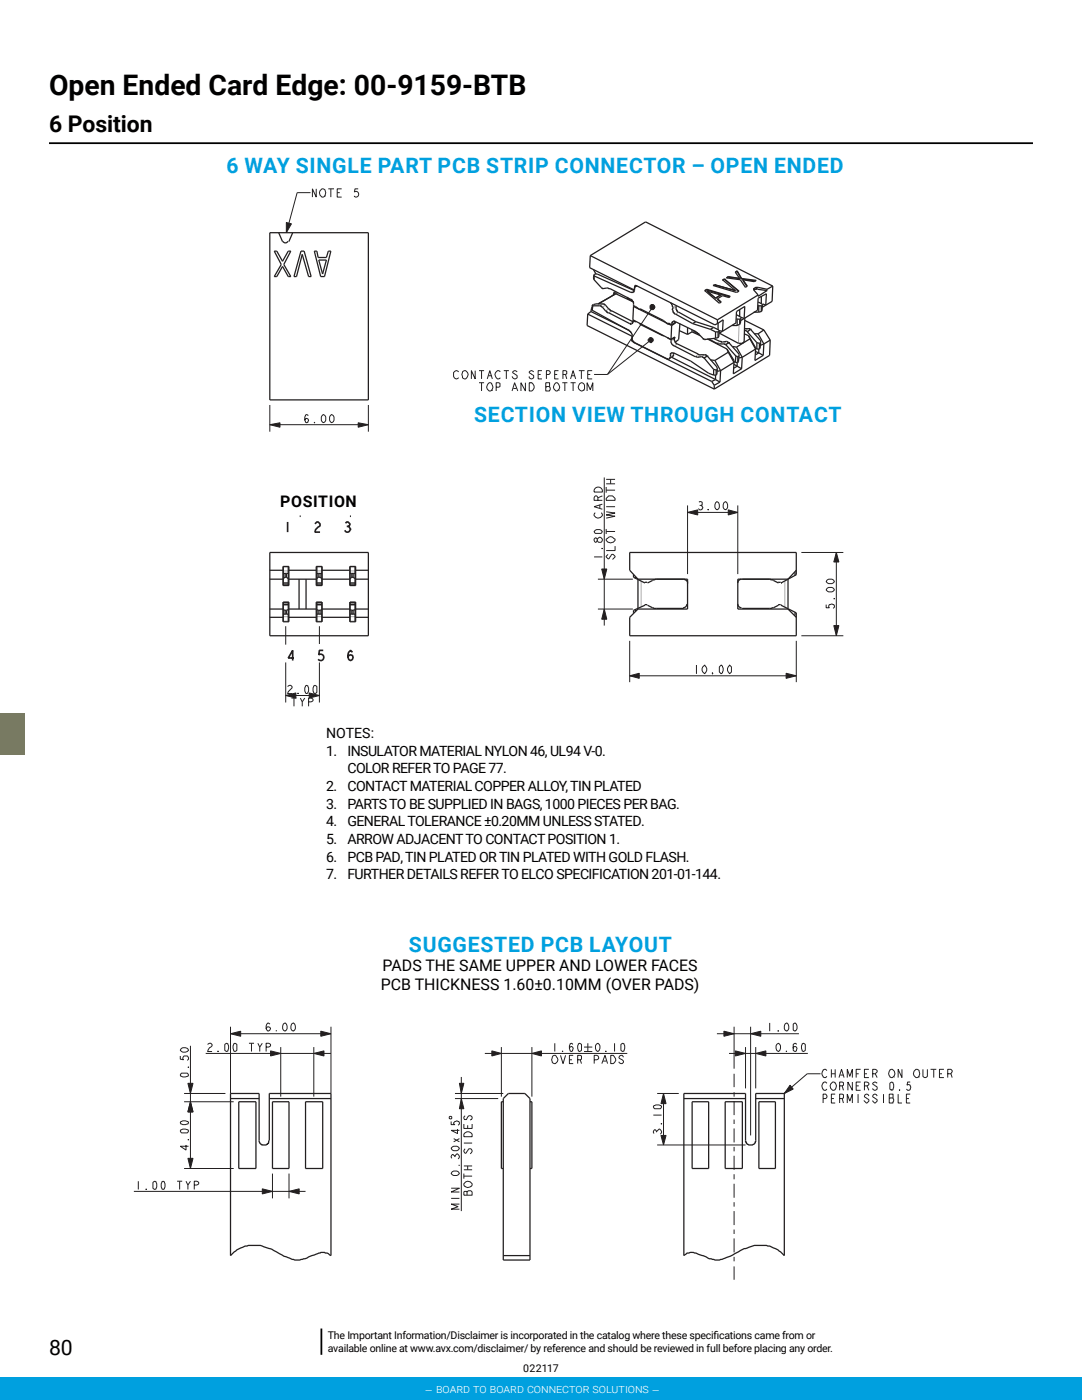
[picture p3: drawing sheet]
<svg xmlns="http://www.w3.org/2000/svg" width="216mm" height="279mm" viewBox="0 0 216 279" stroke-linecap="round" stroke-linejoin="round" font-family="sans-serif">
<path d="M9.8 28.6h196.3" fill="none" stroke="#000" stroke-width=".35"/>
<path d="M-.1 142.3h5v8.3h-5z" fill="#787a60"/>
<path d="M139 132.7v1.8M140.4 133l.2-.3a1.15 1.15 0 0 1 0 1.8 .96 .96 0 0 1-.2-1.5zM142.1 134.2l.2 .3h-.2zM143.5 133.1l.4-.4 .4 .6v.6l-.4 .6-.4-.4zM145.6 132.7l.3 .4v1l-.3 .4a1.15 1.15 0 0 1 0-1.8z" fill="none" stroke="#231f20" stroke-width=".2"/>
<path d="M156.9 134.4l2 .5-2 .5z" fill="#231f20"/>
<path d="M156.9 134.4l2 .5-2 .5z" fill="none" stroke="#231f20" stroke-width=".2"/>
<path d="M125.6 134.9l2-.5v1z" fill="#231f20"/>
<path d="M61.4 83l-.2-.3-.3 .2-.1 .3 .1 1 .3 .2a.48 .48 0 0 0 .3-.5 .48 .48 0 0 0-.3-.4l-.4 .4M62.7 84.2l.1 .2zM64.5 82.7l.5 .5v.7l-.5 .5-.4-.5v-.7zM66 82.9l.1-.2 .3 .2 .3 .3v.7l-.6 .5-.3-.5v-.7zM125.6 134.9l2-.5v1z" fill="none" stroke="#231f20" stroke-width=".2"/>
<path d="M53.8 84.8l2.1-.4v.9z" fill="#231f20"/>
<path d="M53.8 84.8l2.1-.4v.9z" fill="none" stroke="#231f20" stroke-width=".2"/>
<path d="M71.5 84.4l2 .4-2 .5z" fill="#231f20"/>
<path d="M71.5 84.4l2 .4-2 .5zM57.4 137a.51 .51 0 0 1 .9 0v.3l-.8 .7-.1 .4h.9M58.2 139.3h1M58.7 139.3v1.7M59.4 138.3l.1 .1zM59.9 139.3l.4 .8v.9M60.8 139.3l-.5 .8M60.9 136.9l.3-.1 .2 .1 .2 .4-.2 1-.2 .1-.3-.1-.1-.4zM62.6 136.9l.2-.1 .4 .2v1.2l-.4 .2-.2-.1-.1-.4zM61.6 140.1l.7-.2 .2-.3-.4-.3h-.5v1.7" fill="none" stroke="#231f20" stroke-width=".2"/>
<path d="M57 138.8l2-.5v1z" fill="#231f20"/>
<path d="M57 138.8l2-.5v1z" fill="none" stroke="#231f20" stroke-width=".2"/>
<path d="M61.7 138.3l2 .5-2 .5z" fill="#231f20"/>
<path d="M139.5 100.2l.1-.1 .5 .1v.5l-.2 .2 .2 .1a.46 .46 0 0 1-.1 .6 .46 .46 0 0 1-.6-.1M139.6 100.9h.3M141.3 101.6l.1 .2zM142.8 100.4l.2-.3 .3 .1a.9 .9 0 0 1-.3 1.6 1 1 0 0 1-.2-1.4zM144.4 100.4l.4-.3a1.05 1.05 0 0 1 0 1.7l-.2-.2a.96 .96 0 0 1-.2-1.2zM61.7 138.3l2 .5-2 .5z" fill="none" stroke="#231f20" stroke-width=".2"/>
<path d="M137.2 102.3l2-.5v1z" fill="#231f20"/>
<path d="M137.2 102.3l2-.5v1z" fill="none" stroke="#231f20" stroke-width=".2"/>
<path d="M145.3 101.8l1.9 .5-1.9 .5z" fill="#231f20"/>
<g fill="none" stroke="#231f20" stroke-width=".2">
<path d="M118.7 97.5a.84 .84 0 0 1 1-.2 .84 .84 0 0 1 .5 .9h-1.7zM119.3 99.9l-.1-.8-.4-.1-.3 .3v.6h1.7M120.2 99l-.9 .3M121 97.2v1.1M121 97.8h1.7M121 96.6h1.7M121 95.7h1.7M121.5 99h.7l.5 .5v.4h-1.7v-.4zM121.8 95.7v.9M118.5 111.1h1.7M118.7 105.9l.4-.2h.6l.5 .4-.3 .4h-1.1l-.3-.4zM118.8 102.4h-.1l-.2 .5a.92 .92 0 0 0 .9 .5 .92 .92 0 0 0 .8-.5v-.3l-.3-.2"/>
<path d="M119.2 107.6l-.3-.3-.2 .2a.49 .49 0 0 0 .1 .7l.4-.4M119.7 100.7v.7M120.1 109.5l.1-.1zM120.2 100.6l-1.7 .5 1.7 .5M121 107.6a1.1 1.1 0 0 1 1.2-.4l.5 .4a.9 .9 0 0 1-.9 .8 .9 .9 0 0 1-.8-.8zM121 102.1l1.7 .3-1.7 .4 1.7 .2-1.7 .4M121 105.6v1M121 106.1h1.7M121 101.1h1.7M121.3 110.6l-.3 .4 .3 .5 .3-.1 .5-.8h.2l.4 .4-.5 .7M122.7 109v.9h-1.7M145.3 101.8l1.9 .5-1.9 .5z"/>
<circle cx="119.7" cy="107.8" r=".52"/>
</g>
<path d="M120.6 121.5l.5 2.1h-1z" fill="#231f20"/>
<path d="M120.6 121.5l.5 2.1h-1z" fill="none" stroke="#231f20" stroke-width=".2"/>
<path d="M120.1 113.6h1l-.5 2z" fill="#231f20"/>
<path d="M120.1 113.6h1l-.5 2zM165 117.5l.4-.3h.6l.5 .5-.5 .4h-.6l-.5-.4zM165.1 115.7l.9-.1 .5 .5-.5 .4h-.6l-.5-.4zM166.4 119.5l.1-.1zM164.9 120.7v.6h.6l-.1-.4a.74 .74 0 0 1 1-.2l.1 .5-.3 .2" fill="none" stroke="#231f20" stroke-width=".2"/>
<path d="M166.4 124.8h1l-.5 2.1z" fill="#231f20"/>
<path d="M166.4 124.8h1l-.5 2.1z" fill="none" stroke="#231f20" stroke-width=".2"/>
<path d="M166.9 110.3l.5 1.9h-1z" fill="#231f20"/>
<path d="M166.9 110.3l.5 1.9h-1z" fill="none" stroke="#231f20" stroke-width=".2"/>
<path d="M57.4 104.2v2M62.8 104.5l.4-.3h.3l.4 .3-.2 .6a1.62 1.62 0 0 0-.9 1.1h1.1M68.9 104.4l.3-.2h.2l.4 .3-.1 .4-.3 .2a.55 .55 0 0 1 .3 .8 .55 .55 0 0 1-.9-.1M69.2 105.1h.2M58.7 131.3h-1.2l.9-1.5v2M64.5 129.8h-.8l-.1 .9 .3-.1h.4a.65 .65 0 0 1 .3 .7 .65 .65 0 0 1-.6 .5l-.5-.2M70.3 130.2l-.3-.4a1.23 1.23 0 0 0 0 2l.3-.2 .2-.4-.2-.4-.3-.1-.4 .1-.2 .4" fill="none" stroke="#231f20" stroke-width=".33"/>
<path d="M57.1 44.4l1.1 .3-1.1 1.7z" fill="#231f20"/>
<g fill="none" stroke="#231f20" stroke-width=".2">
<path d="M62 38.4h-2.7l-2.2 8M63.1 37.7v1.6l-.8-1.6v1.6M63.9 38.1l.2-.3a.49 .49 0 0 1 .8 .1l.1 .5-.1 .7a.56 .56 0 0 1-.6 .3 .56 .56 0 0 1-.4-.4l-.2-.6zM64.7 39.1h.1M65.5 37.7h1.2M66 37.7v1.6M67.3 38.4h.5M68.2 37.7h-.9v1.6h.9M71.5 37.7h-.7l-.1 .6 .3-.1a.58 .58 0 0 1 .6 .4 .58 .58 0 0 1-.3 .7h-.3l-.3-.2M57.1 44.4l1.1 .3-1.1 1.7zM91.5 74.2a.57 .57 0 0 0-.5-.2 .57 .57 0 0 0-.5 .4l.1 1a.51 .51 0 0 0 .9 0M92.3 74.2a.56 .56 0 0 1 .5-.2 .56 .56 0 0 1 .5 .4 .91 .91 0 0 1-.6 1.2l-.4-.2-.1-.7z"/>
<path d="M94.8 74v1.6l-.7-1.6v1.6M95.6 74h1M95.6 76.4h1M96.1 74v1.6M96.1 76.4v1.6M97.2 75.6l.5-1.6 .5 1.6M97.4 76.6l.2-.2h.3a.87 .87 0 0 1 .5 .9 .87 .87 0 0 1-.8 .7 .9 .9 0 0 1-.2-1.4zM97.5 75h.6M98.1 77.9h.1M99 77.3l.8-.2v-.6l-.8-.1v1.6M99.8 74.2l-.3-.2a.83 .83 0 0 0-.8 .8 .83 .83 0 0 0 .8 .8l.3-.2M100.5 74h1"/>
<path d="M101 74v1.6M102.2 78l.5-1.6 .6 1.6M102.4 77.5h.7M103.2 74.2l-.1-.1a.49 .49 0 0 0-.8 .1l.4 .4a.68 .68 0 0 1 .5 .8 .55 .55 0 0 1-.6 .2 .55 .55 0 0 1-.4-.5M104.8 76.4v1.6l-.8-1.6v1.6M105.6 76.4a.84 .84 0 0 1 1 .8 .84 .84 0 0 1-1 .8zM105.9 76.4h.1M106.5 74.2a.51 .51 0 0 0-.9 0l.4 .4a.68 .68 0 0 1 .5 .8 .51 .51 0 0 1-.9 0v-.3M107.4 74.7h.5M108.1 74h-.7v1.6h.7M108.9 76.4h.8v.9l.1 .1-.1 .6h-.8zM108.9 77.3h.1"/>
<path d="M108.9 77.1h.8M109 74.7h.5l.2-.2 .1-.1-.3-.4h-.5v1.6M110.7 76.6l.2-.2a.83 .83 0 0 1 .8 .8 .83 .83 0 0 1-.8 .8l-.1-.1a.81 .81 0 0 1-.1-1.3zM110.7 74.7h.5M111.4 74h-.7v1.6h.7M111.4 77.9h.1M112.2 76.4h1M112.3 74.7l.8-.1v-.5l-.8-.1v1.6M112.7 76.4v1.6M112.8 74.7l.3 .9M113.8 75.6l.6-1.6 .5 1.6M113.8 76.4h1.1"/>
<path d="M114.1 75h.6M114.4 76.4v1.6M115.5 74h1.1M115.6 76.6l.4-.2 .5 .2 .1 .3v.8l-.1 .1a.57 .57 0 0 1-.5 .2 .57 .57 0 0 1-.5-.3l-.1-.4zM116 74v1.6M116.4 77.9h.1M117.1 78v-1.6l.7 1.4 .5-1.4v1.6M117.3 74.7h.5M118.2 74h-.9v1.6h.9M118.5 74.7h2.7M129.8 67.9l-8.6 6.8M130.2 61.3l-9 13.4"/>
<path d="M53.8 84.8h19.7M53.8 80.8v5.4M73.5 80.8v5.4M120.6 95.3v29.5M119.3 115.6h7M137.2 102.3h10M137.2 100.9v13.7M147.2 100.9v13.7M159.9 110.3h8.4M166.9 110.3v16.6M57 138.8h6.7M57 125v3.7"/>
<path d="M57 132.2v8M63.7 125v3.5M63.7 132.2v8M119.3 121.5h7M125.6 134.9h33.3M125.6 127.9v8.2M158.9 127.9v8.2M159.9 126.9h8.4"/>
</g>
<g fill="none" stroke="#a8aaad" stroke-width=".2">
<path d="M125.1 59.4h.1M125.9 59.8l-.1 .1M126.5 58l-.6 .4M126.9 57l-.2 .1M151.3 57.4l-.2 .3M120.3 60.7l-.6 .3M120.8 60.9l-.6 .4M121.5 61.7l-.7 .3M122.1 62l-.6 .4M126.2 67.8l-.2 .1M126.3 64.2l-.7 .4M126.4 68.1l-.1 .2"/>
<path d="M134.4 70.4l-.6 .4M134.4 70.8l-.6 .4M134.5 67.6l-.6 .4M134.7 64.2l-.7 .4M134.8 61l-.5 .4M134.9 61.3l-.8 .4M135.2 68.6l-.7 .4M135.4 62.3l-.6 .4M138.8 66.4h.2M139.4 70.7l-.7 .5M139.9 70.8l-.7 .5M140.6 70.8l-.6 .4"/>
<path d="M141.1 71.1l-.6 .3M143.7 68.1l-.7 .4M144.2 68.3l-.7 .3M144.9 68.1l-.6 .5M145.4 68.4l-.6 .4M147.5 64.8l-.2 3.7M149.2 65.6l-.6 .4M149.8 65.7l-.7 .4M56.5 116.5h1M56.5 116.3h1M56.5 113.9h1M56.5 113.2h1"/>
<path d="M63.2 116.5h1M63.2 116.3h1M63.2 113.9h1M63.2 113.2h1M69.8 116.5h1M69.8 116.3h1M69.8 113.9h1M69.8 113.2h1M127.9 116v5M156.6 116v5.2M56.5 124h1M56.5 123.1h1"/>
<path d="M56.5 120.8h1M56.5 120.5h1M63.2 124h1M63.2 123.1h1M63.2 120.8h1M63.2 120.5h1M69.8 124h1M69.8 123.1h1M69.8 120.8h1M69.8 120.5h1"/>
</g>
<g fill="none" stroke="#231f20" stroke-width=".25">
<path d="M53.8 46.4h19.7v33.4h-19.7zM54.7 50.1h.5l1.2 2.1 1.1-2.1h.5l-1.4 2.7 1.4 2.4h-.5l-1.1-2-1.2 2h-.5l1.4-2.4zM55.6 46.4l.8 1.8M56.4 48.1a.57 .57 0 0 0 .5 .4 .57 .57 0 0 0 .6-.4M58.4 46.4l-.8 1.8M60.1 50.1h.6l1.4 5.1h-.5l-1.3-4.4-1.1 4.4h-.5zM62.7 50.1h.5l.3 1.3h1.6l.4-1.3h.5l-1.3 5.1h-.7zM63.6 51.9h1.5l-.7 2.8zM117.8 51l11-6.7 25.4 12.8M117.8 51l-.1 2.4 8.8 4.5M117.8 51l25.4 12.8M118.4 53.8l.5 .9"/>
<path d="M118.5 54.8l-.1 .6 .1 .4M118.5 54.8v1M118.5 54.8l.7-.1 7.3 3.3 .2-.5M118.5 55.8l1.4 1.6M118.5 55.1l7.4 3.3M121.1 57.5l-.8 .1M121.7 57.6l4.2 2.2M122.3 58.9h.1M122.5 58.7l-.2 .2M122.5 58.4v.3M122.5 58.4l.1 .1M122.6 58.5l-.1 .2"/>
<path d="M122.6 58.5h.6M122.7 58.2h.1M122.7 58.2l-.2 .2M122.9 58.6l-3.6 2.1M122.9 58.6l-3.5 2.1M122.9 58.6l3.5 1.7M125.1 59.4h.1M125.8 59.9l.5 .2M126.5 57.9h.1M126.7 57.1l-.2 .8M126.8 57.1h.2M126.9 57l15.7 7.8 .6-.2"/>
<path d="M141 57.7l-.4 .3 2.9 2.5 .4-.2-.7-.7M141 57.9l-.4 .2M141 57.7l4.7 1.4-.3 .3-1.2-.4-1 .6M141 57.9l4.7 1.4M141 57.7v.2M141.1 58.1l2.7 .8M141.1 58.1l1.7 1.4M141.1 58.1h.1M142.6 56.8l-.2 .2M142.6 56.8l4.1 1.2M142.6 56.8h.1M142.8 59.5h.1"/>
<path d="M143.2 59.6l.6 .7M143.8 58.9h.1M143.8 58.9l-1 .6M144.6 55.7l2.7 2.4M144.6 55.7h.1M144.6 55.7l-.4 .3M144.6 55.7l-.4 .1 2.5 2.2M144.6 55.7l2.9 2.4-.5 .3-4.7-1.4 .3-.2M145.3 55.2l-.4 .2 2.8 .4 1 1.6 .4-.3-.9-1.3M145.3 55.3l-.2 .1M145.3 55.2v.1M145.3 55.3l2.3 .3"/>
<path d="M145.3 55.2l2.3 .4M146.7 58h.1M147.1 54.2l.9 1.5M147.1 54.1l.9 1.5M147.1 54.1l-.4 .2 .9 1.3M147.1 54.2l-.3 .1M147.1 54.1v.1M147.6 55.6h.1M148 55.6v.1M148 55.6l2.9 .4-.4 .2-2.3-.4M148 55.7l2.8 .4M148.2 55.8l.8 1.3"/>
<path d="M150.4 57.9l.9 1M151.1 57.7l2 .3M151.3 57.4l1.8 .3M151.3 58.9l-8.1 4.9M151.9 59.1v1.4M153.1 58l-1.8 1.1v-.2M153.1 57.7v.3M154.2 57.1l-1.1 .6M154.2 57.1l-.1 3-1.9 1.2M117.3 62.7l-.2 2.3 25.4 12.7M117.3 62.7l8.9 4.4M117.9 62.2l-.6 .5"/>
<path d="M117.9 62.2l7.7 3.8M118.2 60.9v1M118.2 61.4l-.3 .8M118.2 60.9l.1 .1M118.2 61.9l7.3 4.1M118.3 61l-.1 .9M118.3 61h1.4M120.2 61.3l.6 .7M120.3 60.7h-1.4l-.7 .2M120.8 60.9l.7 .8M121.5 62.4l4.1 2.2M122.1 62l4.2 2.2"/>
<path d="M126.2 67.1h.1M126.2 67v.4M126.2 67.1l-.2 .8M126.3 63.9l.4 .3M126.3 63.9h.1M126.3 68.3l15.7 7.8M126.3 63.9v.3M126.3 64.2h.1M126.4 60.8v.2l1.3 .8M126.4 61.2l-.1 2.6 7.6 4M126.4 61.2l7.6 3.8M126.5 61l-.1 .2"/>
<path d="M126.7 68.4l6.3 3.2M126.7 64.2h.2M126.8 64.1l-.1 .1M127.7 64.7l4.5 2.3M127.7 64.6v.1M127.7 61.8l.1-.1 4.6 2.2 .9 .8M127.8 64.6l-.1 .1M127.9 61.7l-.2 .1M132.2 67h.3M132.2 66.9v.1M133.3 64.7l.1-.2 .6 .3M133.3 67.4v.1l.6 .3"/>
<path d="M133.5 64.6l-.2 .1M133.8 70.8v.4M133.9 67.8v.2M133.9 67.8l.8-.6-.2 .7M134 65l-.1 2.8M134 64.6v.2M134 71.3l8.8 4.4M134.1 71.2l-.6 .4M134.3 61.4l-.2 .3M134.4 70.8v-.4l3.4 1.7 3.6 2.4 1 .4M134.5 67.4h.1M134.5 69l4.2 2.2"/>
<path d="M134.5 67.4v.2M134.5 67.4l-.6 .4M134.7 64.2v.3M134.7 64.5h.1M134.7 64.5l-.7 .3M134.8 62.7l3.4 1.9M134.8 64.5v-.3l4.2 2M134.8 64.5l-.8 .5M134.9 61v.3M135.2 68.6l4.2 2.1M135.4 62.3l3.4 1.9M135.5 66l1.7 .7"/>
<path d="M135.7 64.6l-.3 3.2-.6 .5M137.2 65.5v1.2M138.1 65.9v.3M138.1 66.2l1.6 .8M138.1 66.2l-.9 .5M138.2 64.6l3.6 1.1M138.8 64.2l3.6 1.1M138.8 64.2l-.6 .4M138.8 66.4l.7 .3 .7 .8M139.9 70.8h.7M140 71.2l-.8 .1M140.5 71.4l1.9 2.3"/>
<path d="M140.5 71.4h.1M140.6 67.8h.1M141.1 71.1l1.9 2.1 .2 .5M141.1 67.6l4 2.1M141.1 71.1h.1M141.1 71.1l-.6 .3M141.4 67.6l1.6 .9M141.8 65.7l1 .5M141.8 71.8l.8 .1M142 76.1l.5 .8M142.4 74.9h.5M142.4 65.3l1 .6 .1 .2"/>
<path d="M142.4 73.7l.5 .1M142.4 65.3l-.6 .4M142.4 73.7v1.2M142.5 67.6l1.2 .5M142.5 76.9v.8M142.6 71.9l1.2 2.1M142.8 67.5l-2.2 .3M142.8 75.7l.9 .6M142.8 66.2h.5M142.8 74.9v.8M142.8 66.2v1.3M142.8 75.7l-.8 .4"/>
<path d="M142.9 73.8v1.1M143.2 73.7l-.3 1.2M143.2 73.7l-.3 .1M143.2 64.6l1.1-.8-.1 2.3M143.2 63.8v.8M143.3 64.5v1.4M143.3 66.2v1.2M143.3 67.4l-.5 .1M143.4 66l.8 .1M143.5 68.6h.8M143.5 66.1l-.2 1.3M143.5 66.1l-.2 .1"/>
<path d="M143.7 76.3l-1.2 .6M143.8 74l-.6 .1M143.8 74l-.1 2.3M144.2 66.1l-.7 .4 3.8 2M144.8 68.8h.1M144.8 68.8l2 2.3M144.9 68.1l-.7 .2M145.1 69.7l1.4 2.2v.4M145.1 69.7l.2 .6M145.3 70.3l-2.7 1.6M145.3 70.3l1.2 2M145.4 68.4l2.1 2.3v.4"/>
<path d="M145.4 68.4h.1M145.4 68.4l-.6 .4M146.1 65h1M146.2 69.2l.8 .1M146.5 72.7l.6 .4M146.5 72.3l-2.7 1.7M146.5 72.3l-.2 2.3 1.7-1M146.5 72.2l.2 .1M146.7 72.3h.5M146.8 71.1l.4 .1M146.8 71.1l-.1 1.2M147 63.6l.1 .1"/>
<path d="M147 69.3l1.1 2M147 62.8l.9 .5M147.1 73.1l.9 .5M147.1 63.7h.5M147.1 63.7v1.3M147.1 72.3v.8M147.1 73.1l-.6 .4M147.2 71.2v1.1M147.5 71.1l-.2 1.1-.1 .1M147.5 71.1l-.3 .1M147.6 64.7l-.5 .3M147.6 61.8v1.4"/>
<path d="M147.6 63.7v1M147.9 63.6l-.3 .1M147.9 63.3l.6 .3M147.9 63.6l-.3 1.1M147.9 63.3v.3M148.1 71.3l-.6 .1M148.1 71.3l-.1 2.3M148.5 66h.1M148.5 66.6l.9 .4M148.5 63.6l-.6 .3M148.5 63.6l.1-2.4-1.6 1-.2 2.3-2.6 1.6M148.6 65.6h.6"/>
<path d="M148.6 63.4l-.1 4.9M148.6 63.9l3.8 2M149.1 66.2l1.9 2.2M149.1 66.1v.1M149.4 67l1.4 2.4v.3M149.4 67l.2 .6M149.6 67.6l1.2 2.1M149.6 67.6l-2.6 1.7M149.8 65.7l2 2.3v.4M149.8 65.7h.1M149.8 65.7l-.7 .5M150.4 62.3h1"/>
<path d="M150.5 66.6h.8M150.8 69.7l-2.7 1.6M150.8 69.7l-.2 2.2 1.7-1M150.8 69.5l.2 .2M150.8 70.2l.6 .2M151 69.7h.5M151 68.4l.5 .1M151 68.4v1.3M151.3 60.3l.7 .3 .2 .3M151.3 66.6l1.1 2M151.3 60.9l.1 .1M151.4 61h.5"/>
<path d="M151.4 70.4l.9 .5M151.4 61v1.3M151.4 69.7v.7M151.4 70.4l-.6 .4M151.8 68.4l-.3 .1v1.2M151.8 68.4l-.3 1.3M151.9 61v1.2M151.9 62.2l-.5 .1M152.2 60.7l.6 .2 .1-2.3-1.6 .9-.2 2.4-2.6 1.7M152.2 60.9l-.3 .1M152.2 60.9l-.3 1.3M152.4 68.6l-.6 .3"/>
<path d="M152.4 65.9l1.3 2M152.4 65.9l-1.1 .7M152.4 68.6l-.1 2.3M153.7 67.9l-1.3 .7M153.7 67.9l-.1 3-11.1 6.8M53.8 110.3h19.7v16.6h-19.7zM53.8 115.6h2.7M53.8 113.8h2.7M56.5 113h1.1v3.9h-1.1zM56.5 114.4h1M56.5 116.7h1M56.5 116.3h1"/>
<path d="M56.9 114.4v.8M56.9 115.2h.2M56.9 115.2l-.4 .3M57.1 114.4v.8M57.1 115.2l.4 .3M57.5 113v3.9M57.6 115.6h5.5M57.6 113.8h5.5M59.7 115.6v5.9M61.1 115.6v5.9M63.1 113h1.1v3.9h-1.1zM63.2 116.7h1"/>
<path d="M63.2 116.3h1M63.2 113v3.9M63.2 114.4h1M63.5 114.4v.8M63.5 115.2h.4M63.5 115.2l-.3 .3M63.9 114.4v.8M63.9 115.2l.3 .3M64.2 115.6h5.6M64.2 113.8h5.6M69.8 113h1.2v3.9h-1.2zM69.8 116.7h1"/>
<path d="M69.8 116.3h1M69.8 114.4h1M70.2 114.4v.8M70.2 115.2h.3M70.2 115.2l-.4 .3M70.5 115.2l.3 .3M70.5 114.4v.8M70.8 113v3.9M71 115.6h2.5M71 113.8h2.5M126.4 114.7v.5l2.3 1.1M126.8 115.1v.4"/>
<path d="M127.3 115.7v5.7M129.1 116.2h-.5M131 115.6l-.7 .1-1.1 .6M136.4 115.6l.3 .1a.69 .69 0 0 1 .5 .8M148 115.6a.76 .76 0 0 0-.8 .8M153.6 115.6l.6 .1 1.1 .6M155.3 116.2h.5M155.8 116.3h.1M155.8 116.3l3.1-1.6v-4.4h-33.3v3.5l1.7 1.8h9.9v5.9h-9.9l-1.7 1.7v3.7h33.3v-4.6l-3.1-1.5M157.2 115.6v5.8M157.2 115.6h-10v5.9h10l1.7 1.7M158.6 114.2v.6"/>
<path d="M158.9 113.8l-1.7 1.8M53.8 123.2h2.7M53.8 121.5h2.7M56.5 120.2h1.1v3.9h-1.1zM56.5 121.7l.4 .1M56.5 122.6h1M56.5 120.7h1M56.5 120.3h1M56.9 121.8v.8M56.9 121.8h.2M57.1 121.8v.8M57.5 120.2v3.9"/>
<path d="M57.5 121.7l-.4 .1M57.6 123.2h5.5M57.6 121.5h5.5M63.1 120.2h1.1v3.9h-1.1zM63.2 122.6h1M63.2 121.7l.3 .1M63.2 120.7h1M63.2 120.3h1M63.2 120.2v3.9M63.5 121.8h.4M63.5 121.8v.8M63.9 121.8v.8"/>
<path d="M64.2 121.7l-.3 .1M64.2 123.2h5.6M64.2 121.5h5.6M69.8 122.6h1M69.8 121.7l.4 .1M69.8 120.2h1.2v3.9h-1.2zM69.8 120.7h1M69.8 120.3h1M70.2 121.8h.3M70.2 121.8v.8M70.5 121.8v.8M70.8 121.7l-.3 .1"/>
<path d="M70.8 120.2v3.9M71 123.2h2.5M71 121.5h2.5M126.8 121.7v.4M128.6 120.7h.5M128.7 120.8l-2.3 1v.5M129.2 120.8l1.3 .6h5.9M137.1 120.5a.76 .76 0 0 1-.8 .8M147.2 120.5a.77 .77 0 0 0 .8 .8M155.3 120.7h.5M155.3 120.8l-1.4 .6h-5.8M155.8 120.8h.1"/>
<path d="M158.6 122.2v.6"/>
</g>
<path d="M130 60.8h.3l.4 .5-.4 .5h-.3l-.3-.3v-.5z" fill-rule="evenodd" fill="#231f20"/>
<path d="M130 60.8h.3l.4 .5-.4 .5h-.3l-.3-.3v-.5z" fill="none" stroke="#231f20" stroke-width=".2"/>
<path d="M129.6 67.4h.1a.49 .49 0 0 1 .6 .4 .49 .49 0 0 1-.5 .6 .49 .49 0 0 1-.5-.6z" fill-rule="evenodd" fill="#231f20"/>
<path d="M129.6 67.4h.1a.49 .49 0 0 1 .6 .4 .49 .49 0 0 1-.5 .6 .49 .49 0 0 1-.5-.6zM41.4 208.5a.51 .51 0 0 1 .9 0l-.1 .3a1.28 1.28 0 0 0-.8 1.1h.9M43.5 209.7l.1 .2zM44.9 208.5l.3-.3a1 1 0 0 1 0 1.7l-.3-.3zM46.6 208.3l.3-.1 .4 .3v1.1l-.4 .3a1 1 0 0 1-.3-1.4zM49.7 208.2h1M50.2 208.2v1.7M51.5 208.2l.3 .8v.9M52.3 208.2l-.5 .8M53.1 209l.8-.2 .1-.3-.4-.3h-.5v1.7" fill="none" stroke="#231f20" stroke-width=".2"/>
<g fill="none" stroke="#231f20" stroke-width=".25">
<path d="M119.9 57.4l.4 .2M121.1 57.5l.6 .1M125.1 59.4l.2 .2 .5 .3M125.9 59.8l.5 .5v.5M126.5 58l-.1 .4h-.5M126.9 57h-.2v.1M127.2 57.1h-.4l-.1 .4M151.3 57.4l-.8 .1-.1 .4 .5-.2v-.1l.2 .1M119.7 61h.2l.3 .3M120.3 60.7h.3l.2 .2M120.8 62l.4 .4h.3M121.5 61.7l.3 .3h.3"/>
<path d="M125.5 66l.4 .2 .3 .8M126 67.9l.3 .4M126.2 67.4v.1a.65 .65 0 0 0 .3 .8l.2 .1M126.3 64.2a.44 .44 0 0 1-.7 .4M133.8 71.2l-.3 .5-.5-.1M133.8 60.4l.2 .2 .3 .8M133.9 68a.98 .98 0 0 0 .6 1M134.1 61.7l.2 .6 .5 .4M134.4 70.8l-.1 .4h-.2M134.4 70.4h-.5l-.1 .4M134.5 67.6l.2 .7 .5 .3M134.8 64.2a.51 .51 0 0 0-.8 .4"/>
<path d="M134.9 61.3v.5l.5 .5M138.3 66l.5 .4M138.7 71.2l.5 .1M139 66.2l.5 .5M139.3 70.7v.1h.6M140 71.2l.5 .2M140.2 67.5v.1l.4 .2M140.6 70.8h.3l.2 .3M143 68.5l.5 .1M143.7 68.1l.5 .2M144.3 68.6l.5 .2M144.9 68.1l.5 .3"/>
<path d="M148.5 68.3l-.3 .2h-.9M148.6 66l.5 .1M149.2 65.6l.6 .1"/>
</g>
<path d="M54 209.7l2 .5-2 .5z" fill="#231f20"/>
<path d="M54 209.7l2 .5-2 .5z" fill="none" stroke="#231f20" stroke-width=".2"/>
<path d="M62.6 210.2l2-.5v1z" fill="#231f20"/>
<path d="M53.9 204.4l-.4-.3a1.05 1.05 0 0 0 0 1.7 .51 .51 0 0 0 .4-.8l-.4-.1-.4 .4M55.1 205.8v-.1v.1M56.5 204.4l.4-.3a1.05 1.05 0 0 1 0 1.7l-.2-.1a.96 .96 0 0 1-.2-1.3zM58.3 204.3l.3-.2a1.05 1.05 0 0 1 0 1.7l-.3-.1a.94 .94 0 0 1 0-1.4zM62.6 210.2l2-.5v1z" fill="none" stroke="#231f20" stroke-width=".2"/>
<path d="M46 206.3l2-.5v1z" fill="#231f20"/>
<path d="M46 206.3l2-.5v1z" fill="none" stroke="#231f20" stroke-width=".2"/>
<path d="M64 205.8l2 .5-2 .5z" fill="#231f20"/>
<path d="M64 205.8l2 .5-2 .5zM27.6 235.7v1.7M29.1 237.3l.1 .1zM30.5 236l.4-.3 .3 .2a1.11 1.11 0 0 1-.3 1.5l-.4-.3zM32.3 235.9l.2-.2 .3 .2a1.11 1.11 0 0 1-.3 1.5l-.2-.1a1.62 1.62 0 0 1 0-1.4zM35.3 235.7h1.1M35.8 235.7v1.7M37.1 235.7l.4 .8v.9M38 235.7l-.5 .8M38.8 236.5l.7-.1 .2-.4-.4-.3h-.5v1.7" fill="none" stroke="#231f20" stroke-width=".2"/>
<path d="M52.3 237.3l2.1 .5-2.1 .5z" fill="#231f20"/>
<path d="M52.3 237.3l2.1 .5-2.1 .5z" fill="none" stroke="#231f20" stroke-width=".2"/>
<path d="M57.7 237.8l2-.5v1z" fill="#231f20"/>
<path d="M155 208.5l.4-.3a1.05 1.05 0 0 1 0 1.7l-.3-.2a1.08 1.08 0 0 1-.1-1.2zM156.9 209.7l.1 .2zM158.9 208.5l-.2-.3-.4 .3v1.1l.4 .3a.65 .65 0 0 0 .2-.9l-.2-.2-.4 .2v.2M160.1 208.3l.2-.1 .4 .3v1.1l-.4 .3a1 1 0 0 1-.2-1.4zM57.7 237.8l2-.5v1z" fill="none" stroke="#231f20" stroke-width=".2"/>
<path d="M146.7 209.7l2.1 .5-2.1 .5z" fill="#231f20"/>
<path d="M146.7 209.7l2.1 .5-2.1 .5z" fill="none" stroke="#231f20" stroke-width=".2"/>
<path d="M150.8 210.2l2-.5v1z" fill="#231f20"/>
<g fill="none" stroke="#231f20" stroke-width=".2">
<path d="M110.3 210.7l.3-.1a.89 .89 0 0 1 .7 .8 .89 .89 0 0 1-.5 .9l-.6-.3-.1-.5zM110.7 208.2v1.7M111.8 210.6l.5 1.7 .6-1.7M112.2 209.7l.1 .2zM113.6 211.5h.5M114.3 208.5l-.3-.3a1 1 0 0 0 0 1.7 .65 .65 0 0 0 .3-.9l-.3-.2-.4 .4M114.4 210.6h-.8v1.7h.8M115.3 211.5l.7-.1v-.7l-.7-.1v1.7M115.4 208.3l.2-.1 .4 .3v1.1l-.4 .3a1 1 0 0 1-.2-1.4zM115.8 211.5l.2 .8M116.5 209h1.7M116.5 209.9h1.7"/>
<path d="M117.3 208.2v1.7M118.6 211.5l.7-.1 .2-.2-.2-.5-.7-.1v1.7M118.9 208.5l.4-.3a1 1 0 0 1 0 1.7l-.2-.2a1.09 1.09 0 0 1-.2-1.2zM120.1 212.3l.6-1.7 .5 1.7M120.3 211.8h.7M120.9 209.7l.1 .2zM121.9 210.6h.5a.96 .96 0 0 1 0 1.7h-.5zM122.6 208.2v1.7M123.9 208.5l.4-.3a1 1 0 0 1 0 1.7l-.4-.3zM124.4 211l-.3-.4-.5 .1-.1 .3 .1 .2 .8 .6a.45 .45 0 0 1-.5 .5l-.4-.4M150.8 210.2l2-.5v1z"/>
</g>
<path d="M98.1 209.7l1.9 .5-1.9 .5z" fill="#231f20"/>
<path d="M98.1 209.7l1.9 .5-1.9 .5z" fill="none" stroke="#231f20" stroke-width=".2"/>
<path d="M106.1 210.2l1.9-.5v1z" fill="#231f20"/>
<g fill="none" stroke="#231f20" stroke-width=".2">
<path d="M106.1 210.2l1.9-.5v1zM89.6 222.9l.4-.1 .1 .4-.3 .1zM90 223.8v.6h.8l-.3-.1a.62 .62 0 0 1 .5-.5 .62 .62 0 0 1 .7 .3v.2l-.3 .3M90 239.2h1.7M90 237.1h1.7l-1.7 .8h1.7M90 229.1l.5-.3h.7l.5 .3-.5 .5h-.7zM90.1 231.2l-.1-.4 .3-.4 .5 .4 .4-.5 .3 .2a.49 .49 0 0 1-.1 .8M90.3 233.8l.9-.1 .5 .5-.5 .4h-.7l-.5-.4zM90.5 227.2l1.2 .7M90.8 230.8v.1M91.3 225.3v.9l-1.3-.6h1.7M91.7 232.6h-.2h.2"/>
<path d="M91.7 227.2l-1.2 .7M92.6 224.3v.9h1.6v-.9M92.6 234.2v1M92.6 234.7h1.6M92.6 233.5h1.6M92.6 232.7h1.6M92.6 228.1h1.6M92.7 237.8l.5 .1 .2-.3h.6l.2 .3v.6h-1.6v-.6zM92.8 229.3a.51 .51 0 0 0 0 .9l.4-.4a.68 .68 0 0 1 .8-.5 .57 .57 0 0 1 .2 .5 .57 .57 0 0 1-.4 .5M92.8 222.7l-.2 .2 .1 .5h.4l.1-.2a.68 .68 0 0 1 .8-.5l.2 .2a.49 .49 0 0 1-.4 .7M92.9 226a.84 .84 0 0 1 .9 0 .84 .84 0 0 1 .4 .9h-1.6v-.6zM92.9 235.9l.4-.2 .5 .2 .4 .3a.49 .49 0 0 1-.4 .7l-.5 .1-.4-.1a.49 .49 0 0 1-.3-.7z"/>
<path d="M93.2 237.9v.6M93.3 224.6v.6M93.3 232.7v.8M91.7 240.3h-1.7l1.4 .5-1.4 .5h1.7"/>
</g>
<path d="M91.7 216.2h.9l-.5 2z" fill="#231f20"/>
<path d="M91.7 216.2h.9l-.5 2z" fill="none" stroke="#231f20" stroke-width=".2"/>
<path d="M92.1 219.2l.5 2.1h-.9z" fill="#231f20"/>
<path d="M92.1 219.2l.5 2.1h-.9zM153.6 204.1v1.7M155.2 205.7l.2 .1zM156.6 204.4l.4-.3a1.05 1.05 0 0 1 0 1.7l-.2-.1a.96 .96 0 0 1-.2-1.3zM158.3 204.4l.4-.3a1.05 1.05 0 0 1 0 1.7l-.4-.3z" fill="none" stroke="#231f20" stroke-width=".2"/>
<path d="M144.4 205.8l2.1 .5-2.1 .5z" fill="#231f20"/>
<path d="M144.4 205.8l2.1 .5-2.1 .5z" fill="none" stroke="#231f20" stroke-width=".2"/>
<path d="M149.8 206.3l2-.5v1z" fill="#231f20"/>
<path d="M36 210.7v.7l.6 .1a.49 .49 0 0 1 .1-.8h.7a.51 .51 0 0 1 0 .9M36.1 214.3l.1-.1h1.2l.2 .3a1 1 0 0 1-1.4 .3l-.2-.3zM36.2 209.2a.97 .97 0 0 1 1.4 .4 1.05 1.05 0 0 1-1.6 0zM37.6 212.9l-.1 .1zM149.8 206.3l2-.5v1z" fill="none" stroke="#231f20" stroke-width=".2"/>
<path d="M37.5 216.2h1l-.5 2z" fill="#231f20"/>
<path d="M37.5 216.2h1l-.5 2z" fill="none" stroke="#231f20" stroke-width=".2"/>
<path d="M38 219.9l.5 2h-1z" fill="#231f20"/>
<path d="M38 219.9l.5 2h-1zM36.1 225.5a1.61 1.61 0 0 1 1.4 0l.1 .2-.2 .4h-1.2l-.2-.4zM36.1 223.8l.4-.1a1 1 0 0 1 1.1 .4 1 1 0 0 1-1.4 .2l-.2-.2zM37.1 228.5v1l-1.1-.7h1.6M37.5 227.5l.1-.1z" fill="none" stroke="#231f20" stroke-width=".2"/>
<path d="M38 219.9l.5 2h-1z" fill="#231f20"/>
<path d="M38 219.9l.5 2h-1z" fill="none" stroke="#231f20" stroke-width=".2"/>
<path d="M37.5 231.2h1l-.5 2z" fill="#231f20"/>
<path d="M37.5 231.2h1l-.5 2zM130.4 222.5h1.6M130.5 226.2a.49 .49 0 0 1 .1-.7l.4 .3 .6-.5 .4 .5-.2 .5M130.5 220.6l1-.1 .4 .1 .1 .3-.2 .4h-1.2l-.2-.4zM131 225.8v.2M131.9 224.3l.1-.1z" fill="none" stroke="#231f20" stroke-width=".2"/>
<path d="M132.4 218.2l.5 2.1h-1z" fill="#231f20"/>
<path d="M132.4 218.2l.5 2.1h-1z" fill="none" stroke="#231f20" stroke-width=".2"/>
<path d="M131.9 226.6h1l-.5 1.9z" fill="#231f20"/>
<path d="M131.9 226.6h1l-.5 1.9z" fill="none" stroke="#231f20" stroke-width=".2"/>
<path d="M157.6 216.6l.7 .7-1.8 .9z" fill="#231f20"/>
<g fill="none" stroke="#231f20" stroke-width=".2">
<path d="M36.7 219.9h9.9M36.7 218.2h8.3M38 208.7v24.5M41 210.2h25M46 206.3h20M46 204.9v13.3M56 209v9.9M62.6 209v9.9M66 204.9v13.3M90.8 219.2h8.6M90.8 218.2h9.6M92.1 214.9v26.8"/>
<path d="M96.7 210.2h28.5M100 209v9.9M106.1 209v9.9M131.1 218.2h4.3M132.4 218.2v10.3M143.1 206.3h16.3M145.5 210.2h15.7M146.5 204.9v8.4M146.5 214.3v2.7M146.5 218v.9M146.5 219.8v2.7M148.8 209v8.2"/>
<path d="M149.8 204.9v21.7M150.8 209v8.2M157.6 216.6l.7 .7-1.8 .9zM163.7 214.3h-2.6l-4.6 3.9M164.2 219.2h.5l.3-.2v-.2l-.3-.4h-.5v1.7M165 213.7l-.3-.3a.49 .49 0 0 0-.6 .4l-.1 .5 .1 .4a.49 .49 0 0 0 .6 .4l.3-.3M165 216.2l-.3-.3a.49 .49 0 0 0-.6 .4l-.1 .4 .1 .5a.49 .49 0 0 0 .6 .4l.3-.3M165.9 219.2h.5M165.9 213.4v1.7M165.9 214.3h.8M166 216.1l.4-.2a.92 .92 0 0 1 .5 .9 .92 .92 0 0 1-.5 .8h-.3l-.3-.4-.2-.5zM166.7 218.4h-.8v1.7h.8"/>
<path d="M166.7 213.4v1.7M167.4 215.1l.5-1.7 .5 1.7M167.5 219.2l.8-.1v-.6l-.8-.1v1.7M167.5 216.7l.8-.1v-.5l-.8-.2v1.7M167.7 214.5h.6M168 219.2l.3 .9M168 216.7l.3 .9M169.1 215.1v-1.7l.5 1.4 .5-1.4v1.7M170.1 215.9v1.7l-.9-1.7v1.7M170.8 214.3h.5M170.8 216.7h.5M171.2 218.4v1.7"/>
<path d="M171.7 215.9h-.9v1.7h.9M171.7 213.4h-.9v1.7M172.5 216.7l.7-.1 .2-.4-.4-.3h-.5v1.7M172.5 214.3h.5M173 216.7l.4 .9M173.4 213.4h-.9v1.7h.9M173.4 218.7l-.4-.3-.4 .1-.1 .2 .1 .3 .8 .5v.3l-.4 .3-.6-.5M174.1 214.3h.5l.4-.4v-.2l-.4-.3h-.5v1.7M174.6 214.3l.4 .8M175 216.2a.51 .51 0 0 0-.9 0l.4 .4a.68 .68 0 0 1 .5 .7 .51 .51 0 0 1-.9 0v-.1M175 218.7l-.4-.3-.3 .1-.2 .2 .2 .3 .7 .5v.3l-.4 .3-.5-.5M176.3 218.4v1.7"/>
<path d="M177.4 218.4h.8v.8l.1 .2-.1 .7h-.8zM177.4 219.2h.1M177.4 219.1h.8M177.6 213.5l.5-.1a.92 .92 0 0 1 .5 .8 .92 .92 0 0 1-.5 .9l-.5-.2-.2-.2-.1-.4zM177.7 216.1l.2-.2a1 1 0 0 1 0 1.7l-.3-.3v-1.1zM177.8 217.5h.1M178.3 214.9h.1M179.2 218.4v1.7h.8M179.5 217.5l.1 .1zM180 213.4v1.7l-.8-1.7v1.7M180.9 219.2h.5M181.6 215.9h-.5l-.1 .7 .4-.1a.74 .74 0 0 1 .2 1l-.5 .1-.2-.3"/>
<path d="M181.6 218.4h-.7v1.7h.7M182.8 213.4a.49 .49 0 0 1 .6 .4l.1 .5-.1 .4a.49 .49 0 0 1-.6 .4 .9 .9 0 0 1-.3-1.4zM183.3 214.9h.1M184.2 213.4v1.4a.51 .51 0 0 0 .8 0v-1.4M185.7 213.4h1.1M186.3 213.4v1.7M187.5 214.3h.5M188.3 213.4h-.8v1.7h.8M189.1 214.3h.6l.3-.6-.3-.3h-.6v1.7M189.7 214.3l.3 .8M26.7 237.8h34.3M36.7 233.2h9.9"/>
<path d="M54.4 234.2v5M57.7 234.2v5M131.1 228.5h17.7M146.5 223.4v.9M146.5 225.2v2.8M146.5 228.9v.9M146.5 230.7v2.8M146.5 234.3v1.1M146.5 236.2v2.8M146.5 239.9v.9M169.1 220.1v-1.7l.5 1.4 .5-1.4v1.7M146.5 241.7v2.8"/>
<path d="M146.5 245.4v.9M146.5 247.2v2.7M146.5 250.8v.9M146.5 252.7v2.7"/>
</g>
<g fill="none" stroke="#231f20" stroke-width=".25">
<path d="M46 219.2h5.7M46 218.2h5.7v9.7l.5 .6 1.2-.1 .2-.3 .1-.5v-9.4h12.3v32.4l-.2-.1a2.02 2.02 0 0 0-2.4-.3l-1.2 .4a5.4 5.4 0 0 1-3.9 .7l-.3-.1a12.1 12.1 0 0 1-3.8-1.9l-.8-.2a6.2 6.2 0 0 0-3.9-.5 6.4 6.4 0 0 0-3.5 2zM47.6 219.9h3.5v13.3h-3.5zM53.7 219.2h12.3M54.4 219.9h3.3v13.3h-3.3zM61 219.9h3.4v13.3h-3.4zM100.4 219.9h-.4v13.3h.4M100.4 219.2l1-1h3.3l1.1 1v32.3h-5.4zM105.8 219.9h.3v13.3h-.3M136.5 218.2h12.3v9.7l.6 .6h.8l.6-.6v-9.7h5.7v32.4l-.3-.3a6 6 0 0 0-3.3-1.7h-2.4l-.7 .2a12.4 12.4 0 0 0-4.1 1.9 8 8 0 0 1-3 .8l-1.2-.3-.6-.4-1.5-.5a2.37 2.37 0 0 0-2.9 .3zM136.5 219.2h12.3M138.1 219.9h3.3v13.3h-3.3z"/>
<path d="M144.7 219.9h3.4v13.3h-3.4zM150.8 219.2h5.7M151.4 219.9h3.3v13.3h-3.3zM100.4 250.6h5.4"/>
</g>
<path d="M64.1 265.1v5.3" fill="none" stroke="#000" stroke-width=".35"/>
<path d="M0 274.9h215.9v4.5h-215.9z" fill="#00a0df"/>
<text font-size="5.6" x="9.8" y="19">Open Ended Card Edge: 00-9159-BTB</text>
<text font-size="4.6" x="9.8" y="26.4">6 Position</text>
<g font-size="4.2" fill="#00a0df">
<text x="45.2" y="34.5">6 WAY SINGLE PART PCB STRIP CONNECTOR – OPEN ENDED</text>
<text x="94.6" y="84.1">SECTION VIEW THROUGH CONTACT</text>
<text x="81.6" y="189.9">SUGGESTED PCB LAYOUT</text>
</g>
<text font-size="4.2" x="9.8" y="270.4">80</text>
<g font-size="3.2">
<text x="55.9" y="101.2">POSITION</text>
<text x="76" y="197.7">PCB THICKNESS 1.60±0.10MM (OVER PADS)</text>
<text x="76.3" y="193.8">PADS THE SAME UPPER AND LOWER FACES</text>
</g>
<g font-size="2.8">
<text x="65.1" y="147.3">NOTES:</text>
<text x="65.1" y="150.8">1.</text>
<text x="69.3" y="150.8">INSULATOR MATERIAL NYLON 46, UL94 V-0.</text>
<text x="69.3" y="154.3">COLOR REFER TO PAGE 77.</text>
<text x="65.1" y="157.8">2.</text>
<text x="65.1" y="161.4">3.</text>
<text x="69.3" y="157.8">CONTACT MATERIAL COPPER ALLOY, TIN PLATED</text>
<text x="69.3" y="161.4">PARTS TO BE SUPPLIED IN BAGS, 1000 PIECES PER BAG.</text>
<text x="65.1" y="164.9">4.</text>
<text x="69.3" y="164.9">GENERAL TOLERANCE ±0.20MM UNLESS STATED.</text>
<text x="65.1" y="168.4">5.</text>
<text x="65.1" y="172">6.</text>
<text x="69.3" y="168.4">ARROW ADJACENT TO CONTACT POSITION 1.</text>
<text x="69.3" y="172">PCB PAD, TIN PLATED OR TIN PLATED WITH GOLD FLASH.</text>
<text x="65.1" y="175.5">7.</text>
<text x="69.3" y="175.5">FURTHER DETAILS REFER TO ELCO SPECIFICATION 201-01-144.</text>
</g>
<text font-size="2.5" fill="#fff" x="84.8" y="278.4">– board to board connector solutions –</text>
<g font-size="2.1">
<text x="65.4" y="267.2">The Important Information/Disclaimer is incorporated in the catalog where these specif</text>
<text x="65.4" y="269.7">available online at www.avx.com/disclaimer/ by reference and should be reviewed in full before placing any order.</text>
<text x="142.4" y="267.2">ications came from or</text>
<text x="104.4" y="273.8">022117</text>
</g>
</svg>
